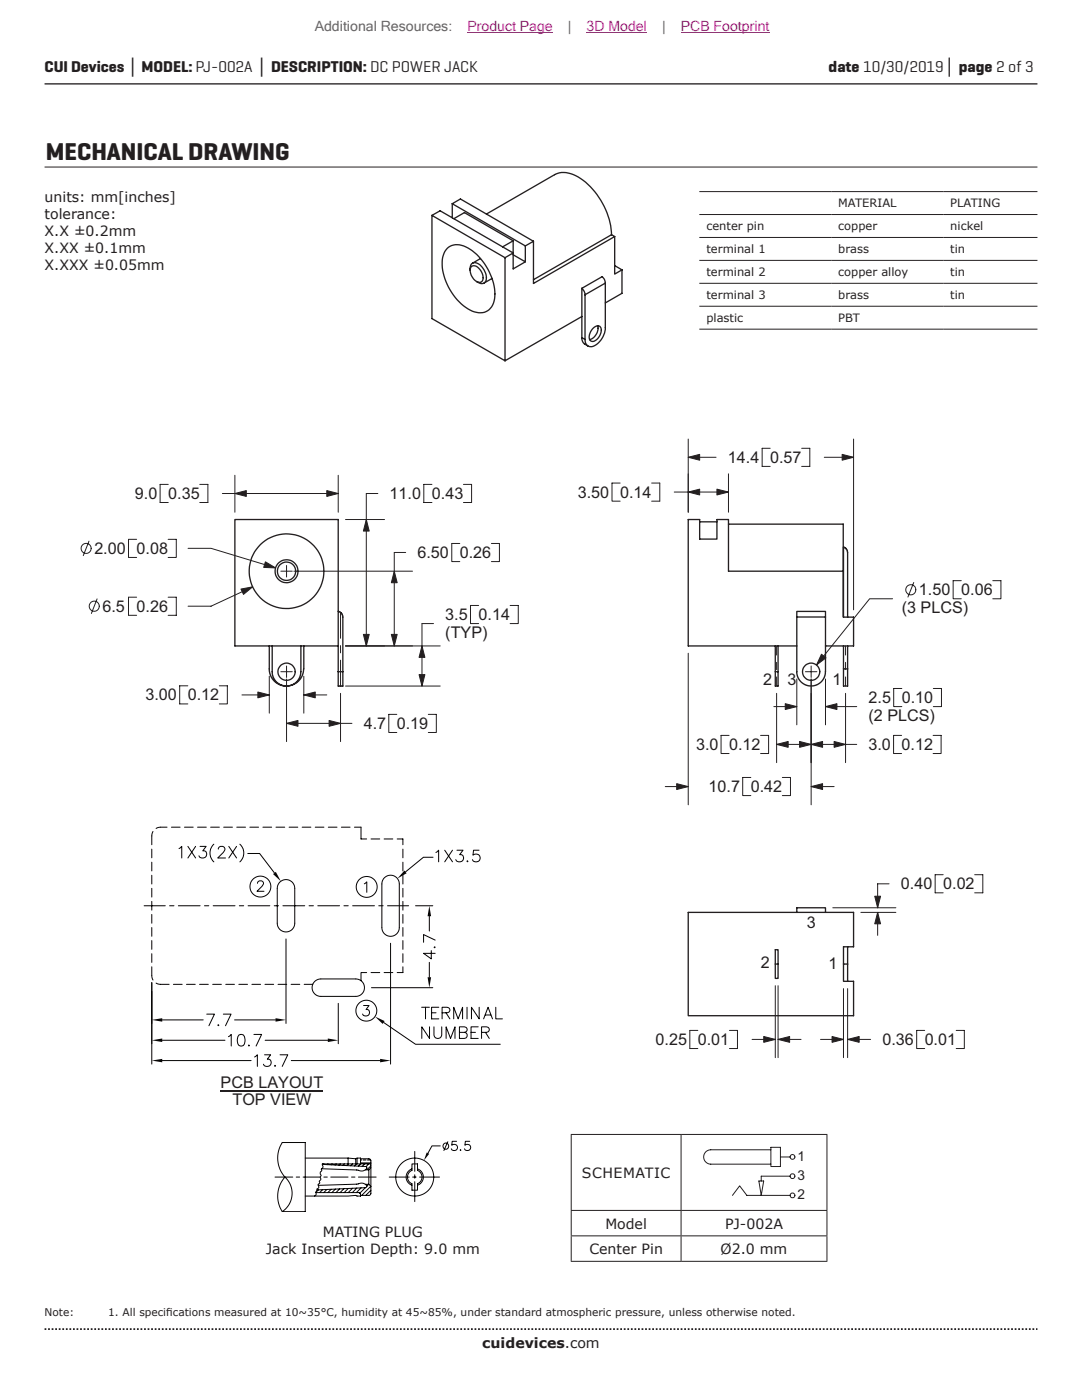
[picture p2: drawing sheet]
<svg xmlns="http://www.w3.org/2000/svg" width="216mm" height="279mm" viewBox="0 0 216 279" stroke-linecap="round" stroke-linejoin="round" font-family="sans-serif">
<path d="M8.9 16.7h198.1" fill="none" stroke="#231f20" stroke-width=".26"/>
<path d="M8.9 265.3h198.1" fill="none" stroke="#231f20" stroke-width=".35" stroke-dasharray=".4 .4 .4 .4 .4 .4" stroke-dashoffset=".7" stroke-linecap="butt"/>
<g fill="none" stroke="#231f20" stroke-width=".27">
<path d="M86.2 43l14.6 8.4M86.2 43v20.6l14.6 8.4M86.2 43l1.6-.9 14.6 8.4M89.2 49.6a3.6 3.6 0 0 1 4.6 .2 11.3 11.3 0 0 1 4.9 9.9 2.98 2.98 0 0 1-4.5 2.4 11.1 11.1 0 0 1-5.9-10.7l.5-1.2zM90.2 40.7l1.7-1 14.5 8.5M90.2 40.7l14.6 8.4M90.2 40.7v2.8M90.6 43.6l2.1-1.2 9.7 5.7v2.4M93.8 54a1.06 1.06 0 0 1 .2-1.3 1.06 1.06 0 0 1 1.2-.2 3.2 3.2 0 0 1 1.7 3.7 1.15 1.15 0 0 1-1.8 0M94 53.2a1.21 1.21 0 0 1 1.8 .6 1.81 1.81 0 0 1 .2 2.5 2.24 2.24 0 0 1-2.1-2.7zM95.9 51.6l-1.6 .9M97.1 42.7l13.6-7.8a4.9 4.9 0 0 1 5.2 .7 14.9 14.9 0 0 1 6.1 11.2"/>
<path d="M98.2 55.6l-1.6 .9M100.8 51.4v20.6M102.4 50.5l-1.6 .9M102.4 50.8l2.4 1.5M102.4 48.1l-2.1 1.2M104.8 49.1v3.2l-2.4 1.4v-3.2M106.4 48.2l-1.6 .9M116.1 57.5l.5 .6 .1 .7M116.1 57.5v9.9M116.7 58.8v9M120.8 56.5l-.2-.7-.4-.6-4.1 2.3M120.8 56.5v8.9a3.9 3.9 0 0 1-3 3.8 1.24 1.24 0 0 1-1.1-1.4"/>
<path d="M120.8 56.5l-4.1 2.3M122 46.8l-15.6 9M122 46.8l.7 .4M122.7 47.2v7.5l1.4-.8M122.7 47.2l-16.3 9.4v-8.4M122.7 53l1.4 .9M124.1 53.9v4.6l-3.3 2M116.1 67.4l.3 1 .9 .7M116.1 63.2l-15.3 8.8M116.1 67.4l.6 .4M118.4 65.5a.88 .88 0 0 1 1.5 0 2.32 2.32 0 0 1-1.7 2.6 1.21 1.21 0 0 1-.4-1.9zM119.2 65a2.38 2.38 0 0 1-1.5 2.8"/>
<path d="M46.9 103.7h20.6v25.2h-20.6zM139.6 104.1h3.5M145.4 104.6h22.9v9.4M168.3 114h-22.9v-10.3h-2.3v3.9h-3.5v-3.9h-2.3v25.2h21.7M168.3 114v9.2h2v5.7h-5.6M168.3 109.2l.6 .4 .2 .7v12.9M168.3 109.2v14M53.7 128.9v5l.3 1 .6 .9 .7 .6 1 .4 .9 .1M54.3 128.9v5.5l.1 .6 .5 .8 .7 .6 .7 .4 .9 .1M60 128.9v5.2l-.1 .9-.3 .6-.7 .7-.8 .5-.9 .1M60.6 128.9v4.6l-.2 1.2-.6 .9-.7 .7-.7 .4-1.2 .2M67.5 122l.6 .4 .3 .7v13.8h-.9v-8"/>
<path d="M67.5 134.1h.9M154.7 134.1h.6v2.8h-.6zM154.7 128.9v5.2M155.3 128.9v5.2M159 123.1v11.5l.3 .8 .7 .8 .9 .6 1 .1 .9-.1 .9-.6 .7-.8 .3-.8v-11.5M159 123.1v-1.1h5.7v1.1M159 123.1h5.7M168.3 128.9v8h.8v-8M168.3 133.5h.8M154.7 192.4h.6v2.9h-.6zM154.7 192.4v-2.9h.6v2.9M159 182.1v-.9h5.7v.9"/>
<path d="M168.3 192.4v3.4h.8M168.3 192.4v-3.4h2v-6.9h-33v20.6h33v-6.9h-1.2M168.3 192.4h.8M169.1 189v6.8"/>
<circle cx="57.2" cy="114" r="2.29"/>
<circle cx="57.2" cy="114" r="7.5"/>
<circle cx="57.2" cy="114" r="1.84"/>
<circle cx="57.2" cy="134.1" r="1.72"/>
<circle cx="161.9" cy="134.1" r="1.73"/>
</g>
<g fill="none" stroke="#231f20" stroke-width=".2">
<path d="M155 128.9v1.8M155 132.2v1.4M155 135.1v1.8M155 138.4v13.8M161.9 135.5v16.7M168.7 128.9v1.8M168.7 132.2v1.4M168.7 135.1v1.8M168.7 138.4v13.8M145.5 146.8h-1.6v3.6h1.6M151.8 146.8h1.6v3.6h-1.6M155 148.6h16"/>
<path d="M179.9 146.8h-1.6v3.6h1.6M186.2 146.8h1.6v3.6h-1.6"/>
</g>
<path d="M159.5 148l2.4 .6-2.4 .5z" fill="#231f20"/>
<path d="M159.5 148l2.4 .6-2.4 .5z" fill="none" stroke="#231f20" stroke-width=".2"/>
<path d="M155 148.6l2.3-.6v1.1z" fill="#231f20"/>
<path d="M155 148.6l2.3-.6v1.1z" fill="none" stroke="#231f20" stroke-width=".2"/>
<path d="M161.9 148.6l2.2-.6v1.1z" fill="#231f20"/>
<path d="M161.9 148.6l2.2-.6v1.1z" fill="none" stroke="#231f20" stroke-width=".2"/>
<path d="M166.4 148l2.3 .6-2.3 .5z" fill="#231f20"/>
<path d="M57.2 135.5v12.5M67.5 136.9h.9M67.9 138.4v9.6M67.9 122.2v5.2M67.9 128.8v1.5M67.9 131.8v5.1M57.2 144.4h13M79.2 142.6h-1.6v3.6h1.6M85.5 142.6h1.6v3.6h-1.6M166.4 148l2.3 .6-2.3 .5z" fill="none" stroke="#231f20" stroke-width=".2"/>
<path d="M57.2 144.4l2.3-.6v1.1z" fill="#231f20"/>
<path d="M57.2 144.4l2.3-.6v1.1z" fill="none" stroke="#231f20" stroke-width=".2"/>
<path d="M65.7 143.8l2.2 .6-2.2 .5z" fill="#231f20"/>
<g fill="none" stroke="#231f20" stroke-width=".2">
<path d="M65.7 143.8l2.2 .6-2.2 .5zM177.4 176.4h-2.3v4.8M188.2 174.6h-1.6v3.6h1.6M194.5 174.6h1.6v3.6h-1.6M154.7 196.7v14.4M155.3 196.7v14.4M166.2 181.2h12.6M168.3 197.3v13.8M169.1 197.3v13.8M171.8 182.1h7M175.1 182.1v4.6M139.2 205.6h-1.6v3.7h1.6"/>
<path d="M145.6 205.6h1.6v3.7h-1.6M150.1 207.4h4.6M155.3 207.4h4.5M163.7 207.4h4.6M169.1 207.4h4.6M184.5 205.6h-1.6v3.7h1.6M190.8 205.6h1.6v3.7h-1.6"/>
</g>
<path d="M44 217.7h20.5" fill="none" stroke="#231f20" stroke-width=".24"/>
<path d="M175.1 182.1l.6 2.3h-1.2z" fill="#231f20"/>
<path d="M175.1 182.1l.6 2.3h-1.2z" fill="none" stroke="#231f20" stroke-width=".2"/>
<path d="M174.5 178.9h1.2l-.6 2.3z" fill="#231f20"/>
<path d="M174.5 178.9h1.2l-.6 2.3z" fill="none" stroke="#231f20" stroke-width=".2"/>
<path d="M152.4 206.9l2.3 .5-2.3 .6z" fill="#231f20"/>
<path d="M152.4 206.9l2.3 .5-2.3 .6z" fill="none" stroke="#231f20" stroke-width=".2"/>
<path d="M155.3 207.4l2.3-.5v1.1z" fill="#231f20"/>
<path d="M155.3 207.4l2.3-.5v1.1z" fill="none" stroke="#231f20" stroke-width=".2"/>
<path d="M169.1 207.4l2.3-.5v1.1z" fill="#231f20"/>
<path d="M169.1 207.4l2.3-.5v1.1z" fill="none" stroke="#231f20" stroke-width=".2"/>
<path d="M166 206.9l2.3 .5-2.3 .6z" fill="#231f20"/>
<g fill="none" stroke="#231f20" stroke-width=".2">
<path d="M123.7 96.4h-1.6v3.6h1.6M130 96.4h1.7v3.6h-1.7M134.5 98.2h10.9M137.3 91.3h5.6M137.3 87.6v14.6M145.4 94.6v7.6M153.7 89.5h-1.6v3.6h1.6M160 89.5h1.6v3.6h-1.6M164.5 91.3h5.8M170.3 87.6v34.1M178.1 119.5h-4.6l-10.6 13.2M182.3 116.2l-1.1 3"/>
<path d="M191.8 115.9h-1.6v3.6h1.6M198.1 115.9h1.6v3.6h-1.6M137.3 130.4v30.2M159 135.5v9.2M161.9 132.9v2.3M161.9 138.4v22.2M163 134.1h-2.3M164.7 135.5v9.2M180 137.4h-1.7v3.6h1.7M186.2 137.4h1.7v3.6h-1.7M132.7 157h4.6M149.8 155.2h-1.6v3.6h1.6"/>
<path d="M154.4 141h4.6M156.1 155.2h1.6v3.6h-1.6M161.9 157h4.5M164.7 141h6.3M166 206.9l2.3 .5-2.3 .6z"/>
<circle cx="181.7" cy="117.7" r="1.01"/>
</g>
<path d="M137.3 98.2l2.3-.6v1.2z" fill="#231f20"/>
<path d="M137.3 98.2l2.3-.6v1.2z" fill="none" stroke="#231f20" stroke-width=".2"/>
<path d="M168 90.7l2.3 .6-2.3 .5z" fill="#231f20"/>
<path d="M168 90.7l2.3 .6-2.3 .5z" fill="none" stroke="#231f20" stroke-width=".2"/>
<path d="M143.1 97.6l2.3 .6-2.3 .6z" fill="#231f20"/>
<path d="M143.1 97.6l2.3 .6-2.3 .6z" fill="none" stroke="#231f20" stroke-width=".2"/>
<path d="M163.9 130.6l.9 .7-1.9 1.4z" fill="#231f20"/>
<path d="M163.9 130.6l.9 .7-1.9 1.4z" fill="none" stroke="#231f20" stroke-width=".2"/>
<path d="M135 156.4l2.3 .6-2.3 .6z" fill="#231f20"/>
<path d="M135 156.4l2.3 .6-2.3 .6z" fill="none" stroke="#231f20" stroke-width=".2"/>
<path d="M137.3 91.3l2.3-.6v1.1z" fill="#231f20"/>
<path d="M137.3 91.3l2.3-.6v1.1z" fill="none" stroke="#231f20" stroke-width=".2"/>
<path d="M161.9 157l2.2-.6v1.2z" fill="#231f20"/>
<path d="M161.9 157l2.2-.6v1.2z" fill="none" stroke="#231f20" stroke-width=".2"/>
<path d="M156.7 140.4l2.3 .6-2.3 .6z" fill="#231f20"/>
<path d="M156.7 140.4l2.3 .6-2.3 .6z" fill="none" stroke="#231f20" stroke-width=".2"/>
<path d="M164.7 141l2.3-.6v1.2z" fill="#231f20"/>
<g fill="none" stroke="#231f20" stroke-width=".2">
<path d="M33.6 96.7h-1.7v3.6h1.7M39.9 96.7h1.6v3.6h-1.6M44.4 98.5h23.1M46.9 94.9v7.3M67.5 94.9v7.3M75.4 98.5h-2.3v30.4M86.2 96.7h-1.6v3.6h1.6M92.5 96.7h1.6v3.6h-1.6M17.8 108l-1.2 2.9M19.4 119.5l-1.2 2.9M27.3 107.6h-1.7v3.7h1.7M27.3 119.2h-1.7v3.6h1.7"/>
<path d="M33.5 107.6h1.7v3.7h-1.7M33.5 119.2h1.7v3.6h-1.7M37.5 109.4h4.6l12.9 3.9M50.4 117.1l-8.3 3.9h-4.6M56 114h2.3M57.2 112.9v2.3M58.6 114h23.7M68.9 103.7h7.8M81 110.3h-2.3v18.6M91.7 108.5h-1.6v3.6h1.6M98.1 108.5h1.6v3.6h-1.6M37.5 136.9h-1.6v3.6h1.6"/>
<path d="M43.8 136.9h1.6v3.6h-1.6M48.3 138.7h5.4M53.7 135v7.3M56 134.1h2.3M57.2 132.9v2.3M60.6 138.7h4.6M60.6 135v7.3M68.9 128.9h18.9M68.9 136.9h18.9M86.5 124.4h-2.3v12.5M95.5 120.8h-1.6v3.6h1.6M101.8 120.8h1.6v3.6h-1.6"/>
<path d="M164.7 141l2.3-.6v1.2z"/>
<circle cx="17.2" cy="109.4" r="1.01"/>
<circle cx="18.8" cy="121" r="1.01"/>
</g>
<path d="M78.1 126.6h1.2l-.6 2.3z" fill="#231f20"/>
<path d="M78.1 126.6h1.2l-.6 2.3z" fill="none" stroke="#231f20" stroke-width=".2"/>
<path d="M72.5 126.6h1.2l-.6 2.3z" fill="#231f20"/>
<path d="M72.5 126.6h1.2l-.6 2.3z" fill="none" stroke="#231f20" stroke-width=".2"/>
<path d="M78.7 114l.6 2.3h-1.2z" fill="#231f20"/>
<path d="M78.7 114l.6 2.3h-1.2z" fill="none" stroke="#231f20" stroke-width=".2"/>
<path d="M83.6 134.6h1.2l-.6 2.3z" fill="#231f20"/>
<path d="M83.6 134.6h1.2l-.6 2.3z" fill="none" stroke="#231f20" stroke-width=".2"/>
<path d="M51.5 138.1l2.2 .6-2.2 .6z" fill="#231f20"/>
<path d="M51.5 138.1l2.2 .6-2.2 .6z" fill="none" stroke="#231f20" stroke-width=".2"/>
<path d="M46.9 98.5l2.2-.6v1.2z" fill="#231f20"/>
<path d="M46.9 98.5l2.2-.6v1.2z" fill="none" stroke="#231f20" stroke-width=".2"/>
<path d="M84.2 128.9l.6 2.3h-1.2z" fill="#231f20"/>
<path d="M84.2 128.9l.6 2.3h-1.2z" fill="none" stroke="#231f20" stroke-width=".2"/>
<path d="M65.2 97.9l2.3 .6-2.3 .6z" fill="#231f20"/>
<path d="M65.2 97.9l2.3 .6-2.3 .6z" fill="none" stroke="#231f20" stroke-width=".2"/>
<path d="M73.1 103.7l.6 2.3h-1.2z" fill="#231f20"/>
<path d="M73.1 103.7l.6 2.3h-1.2z" fill="none" stroke="#231f20" stroke-width=".2"/>
<path d="M48.1 117.6l2.3-.5-1.8 1.5z" fill="#231f20"/>
<path d="M48.1 117.6l2.3-.5-1.8 1.5z" fill="none" stroke="#231f20" stroke-width=".2"/>
<path d="M60.6 138.7l2.3-.6v1.2z" fill="#231f20"/>
<path d="M60.6 138.7l2.3-.6v1.2z" fill="none" stroke="#231f20" stroke-width=".2"/>
<path d="M53 112.1l2 1.2-2.4-.1z" fill="#231f20"/>
<path d="M53 112.1l2 1.2-2.4-.1z" fill="none" stroke="#231f20" stroke-width=".2"/>
<path d="M30.3 196.1v8.1M57.1 187.4v16.8M32.4 203.5h8.1M46.8 203.5h8.2" fill="none" stroke="#050504" stroke-width=".2"/>
<g fill="#050504">
<path d="M55 203.2l2.1 .3-2.1 .4z"/>
<path d="M30.3 203.5l2.1-.3v.7z"/>
</g>
<path d="M30.3 196.1v16.3M77.9 188.2v24.2M32.4 211.7h17.7M41.3 202.4h1.5l-1.1 2.3M43.6 204.5l-.1 .1 .1 .1 .1-.1M44.6 202.4h1.5l-1.1 2.3M58.1 211.7h17.7" fill="none" stroke="#050504" stroke-width=".2"/>
<g fill="#050504">
<path d="M30.3 211.7l2.1-.4v.7z"/>
<path d="M75.8 211.3l2.1 .4-2.1 .3z"/>
</g>
<g fill="none" stroke="#050504" stroke-width=".2">
<path d="M30.3 166.8v1.8M30.3 169.5v1.7M30.3 172.1v1.7M30.3 174.7v1.7M30.3 177.3v1.7M30.3 179.9v1.7M32 165.1h1.3M34.2 165.1h1.7M35.7 169.4l.6-.5v2.3M36.8 165.1h1.7M37.5 168.9l1.5 2.3M39 168.9l-1.5 2.3"/>
<path d="M39.4 165.1h1.8M39.9 168.9h1.2l-.6 .9a.74 .74 0 0 1 .8 .9 .74 .74 0 0 1-1.1 .5l-.3-.1-.2-.3M42 165.1h1.8M42.7 168.5a2.4 2.4 0 0 0 0 3.5M43.6 169.5l.1-.4a.74 .74 0 0 1 1-.1 .53 .53 0 0 1 .1 .8l-1.4 1.4h1.6M44.6 165.1h1.8M45.7 168.9l1.5 2.3M47.2 168.9l-1.5 2.3M47.2 165.1h1.8M47.9 168.5a2.37 2.37 0 0 1 0 3.5M49.9 165.1h1.7M52.5 165.1h1.7"/>
<path d="M55.1 165.1h1.7M55.3 177.3v6.9M57.7 165.1h1.7M58.8 177.3v6.9M60.3 165.1h1.7M62.9 165.1h1.7M65.5 165.1h1.7M68.1 165.1h1.8M70.7 165.1h1.3M28.8 180.8h4.2M30.3 182.5v1.7M30.3 185.1v1.8"/>
<path d="M30.3 187.7v1.8M30.3 190.3v1.8M30.3 192.9v1.8M33.8 180.8h.9M35.6 180.8h4.3M40.8 180.8h.9M42.5 180.8h4.4M47.8 180.8h.8M49.5 180.8h4.3M54.7 180.8h.9M56.4 180.8h4.4M61.7 180.8h.8"/>
<path d="M63.4 180.8h4.4M64 195.4h7M64 198.9h7M68.6 180.8h.9M70.4 180.8h4.3M75.6 180.8h.9M77.3 180.8h4.2M50.8 210.9l.6-.4v2.3M52.8 210.5h1.2l-.7 .9a.74 .74 0 0 1 .8 .9 .74 .74 0 0 1-1 .5l-.3-.1-.2-.3M54.9 212.6l-.1 .1 .1 .1 .1-.1M55.9 210.5h1.5l-1.1 2.3"/>
</g>
<path d="M54.5 174.4l.5-.4 1 1.9z" fill="#050504"/>
<g fill="none" stroke="#050504" stroke-width=".2">
<path d="M49.4 170.3h2.4l3 3.9M51.4 176.3l.1-.3 .3-.2 .6 .1a.46 .46 0 0 1 .1 .7l-1.2 1.3h1.4M30.3 197.8v10.5M32.4 207.6h12.5M52.9 207.6h12.5M67.5 200.2v8.1"/>
<circle cx="52" cy="176.9" r="2.09"/>
</g>
<g fill="#050504">
<path d="M30.3 207.6l2.1-.3v.7z"/>
<path d="M65.4 207.3l2.1 .3-2.1 .4z"/>
</g>
<path d="M76.2 176.4v8.7M79.7 176.4v8.7M74.1 197.1h12.3M82.9 180.8h3.5M85.7 182.9v2.9M85.7 192.1v2.9M45.6 206.9l.5-.5v2.4M47.7 206.6a.75 .75 0 0 1 1.1 .3 1.92 1.92 0 0 1-.2 1.8 .75 .75 0 0 1-1.1-.4 1.94 1.94 0 0 1 .2-1.7zM49.7 208.5l-.1 .2 .1 .1 .1-.1M50.7 206.4h1.5l-1.1 2.4" fill="none" stroke="#050504" stroke-width=".2"/>
<g fill="#050504">
<path d="M85.7 180.8l.3 2.1h-.7z"/>
<path d="M85.3 195h.7l-.3 2.1z"/>
</g>
<path d="M87 170.1l.5-.4v2.3M88.7 169.7l1.6 2.3M90.3 169.7l-1.6 2.3M91.2 169.7h1.2l-.7 .9a.74 .74 0 0 1 .8 .8 .74 .74 0 0 1-1 .6l-.3-.1-.3-.3M93.3 171.8l-.1 .1 .1 .1 .1-.1M95.6 169.7h-1.1l-.1 1a.82 .82 0 0 1 1.2 0 .82 .82 0 0 1-.1 1.2 .82 .82 0 0 1-1.2-.3M86.1 189.7v1.7l-1.6-1.1h2.3M86.7 188.9l.1 .1-.1 .2-.1-.2M86.8 187.6l-2.3-1.1v1.6" fill="none" stroke="#050504" stroke-width=".2"/>
<path d="M80.7 173.7l.4 .6-1.8 1z" fill="#050504"/>
<g fill="none" stroke="#050504" stroke-width=".2">
<path d="M72.7 176.4l.5-.4v2.1M86.4 171.1h-1.9l-3.6 2.9M84.1 201h1.6M84.9 201v2.3M85.7 204.9v2.3l-1.5-2.3v2.3M86.1 202.1h.9M86.6 204.9v1.7a.78 .78 0 0 0 .8 .7 .78 .78 0 0 0 .7-.7v-1.7M87.6 201h-1.5v2.3h1.5M88.2 202.1h1a.58 .58 0 0 0 .6-.6l-.3-.4-.3-.1h-1v2.3M89 202.1l.8 1.2M89 207.2v-2.3l.9 2.3 .9-2.3v2.3M90.5 203.3v-2.3l.9 2.3 .9-2.3v2.3"/>
<path d="M91.7 206l1.3-.1a.53 .53 0 0 0 0-.9l-1.3-.1v2.3h1a.61 .61 0 0 0 .5-.6 .61 .61 0 0 0-.5-.6M93.2 201v2.3M94 206h.9M95.4 204.9h-1.4v2.3h1.4M95.6 201v2.3l-1.5-2.3v2.3M96.1 206l1.3-.1a.53 .53 0 0 0 0-.9l-1.3-.1v2.3M96.5 203.3l.9-2.3 .9 2.3M96.8 202.6h1.1M96.9 206l.7 1.2M98.9 201v2.3h1.3"/>
<circle cx="73.2" cy="177" r="2.09"/>
</g>
<path d="M74.8 202.9l1.9 .9-.3 .5z" fill="#050504"/>
<g fill="none" stroke="#050504" stroke-width=".2">
<path d="M30.5 165.9l-.2 .9M32 165.1l-.9 .2M55.3 177.3a1.75 1.75 0 0 1 1.8-1.8 1.75 1.75 0 0 1 1.7 1.8M72 165.1v2.3h1.2M74 167.4h1.8M76.2 176.4a1.74 1.74 0 0 1 1.7-1.7 1.74 1.74 0 0 1 1.8 1.7M76.6 167.4h1.8M79.3 167.4h1.1v1.2M80.4 169.5v1.7M80.4 172.1v1.7M80.4 174.7v1.7M80.4 177.3v1.7"/>
<path d="M80.4 179.9v1.7M30.3 194.7l.2 .9M31.1 196.2l.7 .2h1.9M34.6 196.4h1.8M37.2 196.4h1.8M39.8 196.4h1.8M42.4 196.4h1.8M45 196.4h1.8M47.7 196.4h1.7M50.3 196.4h1.7M52.9 196.4h1.7M55.3 184.2a1.75 1.75 0 0 0 1.8 1.8 1.75 1.75 0 0 0 1.7-1.8"/>
<path d="M55.5 196.4h1.7M58.1 196.4h1.7M60.7 196.4h1.7M64 195.4a1.74 1.74 0 0 0-1.7 1.7 1.74 1.74 0 0 0 1.7 1.8M71 195.4a1.74 1.74 0 0 1 1.7 1.7 1.74 1.74 0 0 1-1.7 1.8M73.2 194.1h-1.2v1.6M74 194.1h1.8M76.2 185.1a1.74 1.74 0 0 0 1.7 1.8 1.74 1.74 0 0 0 1.8-1.8M76.6 194.1h1.8M80.4 182.5v1.7M80.4 185.1v1.8M80.4 187.7v1.8"/>
<path d="M80.4 190.3v1.8M80.4 192.9v1.2h-1.1M72.5 200.7h1.1l-.6 .8a.7 .7 0 0 1 .7 .9 .7 .7 0 0 1-1.2 .3l-.1-.3M76.5 204.1l6.4 4.3h16.9"/>
<circle cx="73.1" cy="201.7" r="2.09"/>
</g>
<g fill="none" stroke="#231f20" stroke-width=".2">
<path d="M8.9 33.3h198.1M139.5 38.2h67.5M139.5 42.8h67.5M139.5 47.4h67.5M139.5 52h67.5M139.5 56.5h67.5M139.5 61.1h67.5M139.5 65.7h67.5M113.9 226.4h51.2M114 226.5v15M135.9 226.5v15M146.2 238.6l1.4-1.9 1.4 1.9h8.7"/>
<path d="M151.4 235.7h1l-.5 2.9zM153.8 229h1.9v3.8h-1.9zM153.8 229.5h-12a1.43 1.43 0 0 0-1.4 1.4 1.43 1.43 0 0 0 1.4 1.4h12M155.7 230.9h2M157.7 234.7h-5.8v1M165 226.5v15M113.9 241.6h51.2M113.9 246.6h51.2M113.9 251.7h51.2M114 241.7v4.9M114 246.7v4.9M135.9 241.7v4.9"/>
<path d="M135.9 246.7v4.9M165 241.7v4.9M165 246.7v4.9"/>
<circle cx="158.1" cy="238.6" r=".49"/>
<circle cx="158.1" cy="234.7" r=".48"/>
<circle cx="158.1" cy="230.9" r=".48"/>
</g>
<g fill="none" stroke="#040503" stroke-width=".2">
<path d="M54.9 234.9h3.5M56.9 234.9a5.7 5.7 0 0 1-.6-6.9h4.6v13.8h-4.6a5.7 5.7 0 0 1 .6-6.9 4.4 4.4 0 0 1-.6 6.9M59.1 234.9h.7M60.5 234.9h3.4M64.6 234.9h.7M66 234.9h3.4M70.1 234.9h.7M71.5 234.9h3.6M77.7 234.9h4M82.3 234.9h.7M82.8 229.8v4M82.8 234.5v.6"/>
<path d="M82.8 235.8v4M83.7 234.9h4M87.8 228.7h-1.6l-.8 1.4"/>
<circle cx="82.8" cy="234.9" r="3.8"/>
</g>
<path d="M85.1 230l.5 .3-1 1.3z" fill="#040503"/>
<g fill="none" stroke="#040503" stroke-width=".2">
<path d="M60.9 238.7h8.6l1.5-.1 .9 .1M60.9 231.1h8.6M63.5 236.6l7.8-.3a1.27 1.27 0 0 1 1.9 .4M63.5 237.5l-.5 .5M64.3 232.4l8.7 .4a.47 .47 0 0 1 .1 .5 .47 .47 0 0 1-.4 .3l-.6 .1-.8-.2-7.1-.3M64.4 237.4l-.6 .6M64.6 232.3l-.1 .1M65.2 237.4l-.6 .6M65.4 232.3l-.1 .1M66.1 237.3l-.7 .7M66.3 232.3l-.2 .2M66.9 237.3l-.7 .7"/>
<path d="M67.1 232.3l-.2 .2M67.8 237.3l-.8 .7M67.9 232.3l-.3 .2M68.6 237.2l-.7 .8M68.7 232.3l-.3 .3M69.5 231.1l1.5 .2 .9-.2v1.2l-.4 .4M69.5 231.1v1.2M69.5 237.2l-.8 .8M69.5 232.3l-.3 .3M70.3 232.3l-.3 .4M70.3 237.1l-.8 .9M71 231.3v1"/>
<path d="M71.1 232.3l-.4 .4M71.2 237.1l-.9 .9M71.2 231.1v1.2M71.9 231.3h1.7l.4 .2v6.7l-.2 .3-1.9 .1v.1v-.4l-.2-.3h-8.7M71.9 232.1h2.1M71.9 231.5h.3M72.1 237.1l-1 .9M72.5 231.5h.5M72.8 232.3l-.5 .5M72.9 233.5h.7M72.9 237l-1.1 1.1M73.2 236.7l-.3 .3-9.6 .5"/>
<path d="M73.2 236.7l.4-.3 .4 .4M73.3 231.5h.6M73.6 232.3l-.5 .5M73.6 233.5v2.9h-.7M74 236.7l-1.8 1.9M74 232.3h-9.7v.1a.7 .7 0 0 1-.2 1l.1 .2a.7 .7 0 0 0-.1 1l-.2 .4a.54 .54 0 0 1-.2 .8l.1 .3-.3 .4a.48 .48 0 0 1 .1 .5 .48 .48 0 0 1-.4 .3l.1 .3-.3 .3 .1 .5-.3 .3M74 233l-.4 .5M74 232.7l-.8 .8M74 237.5l-1 1.1M82.2 232.3h1.1v1.3a1.44 1.44 0 0 1 .9 1.3 1.44 1.44 0 0 1-.9 1.3v1.3h-1.1v-1.3a1.45 1.45 0 0 1-.9-1.3 1.45 1.45 0 0 1 .9-1.3zM82.2 233.3a1.73 1.73 0 0 0-1.2 1.6 1.73 1.73 0 0 0 1.2 1.6M82.7 234.9h.1"/>
<path d="M82.8 234.8v.2M83.3 233.3a1.72 1.72 0 0 1 1.2 1.6 1.72 1.72 0 0 1-1.2 1.6M89.4 227.9l-.8 1.7M91.1 227.8h-.9l-.1 .8a.65 .65 0 0 1 1-.1 .65 .65 0 0 1-.1 1 .65 .65 0 0 1-.9-.2M91.9 229.4v.2l.1-.1M93.7 227.8h-.8l-.1 .8a.65 .65 0 0 1 1-.1 .65 .65 0 0 1-.2 1 .65 .65 0 0 1-.9-.2"/>
<circle cx="89" cy="228.7" r=".61"/>
</g>
<path d="M93.3 6.5h17M117.1 6.5h12M135.8 6.5h17.8" fill="none" stroke="#bd238f" stroke-width=".2"/>
<text font-size="4.9" fill="#231f20" x="9.1" y="31.9">MECHANICAL DRAWING</text>
<g font-size="3.2" fill="#231f20">
<text x="8.9" y="14.3">CUI Devices │ MODEL: PJ-002A │ DESCRIPTION: DC POWER JACK</text>
<text x="165.3" y="14.3">date 10/30/2019│ page 2 of 3</text>
<text x="145.2" y="92.4">14.4</text>
<text x="153.7" y="92.4">0.57</text>
<text x="26.9" y="99.6">9.0</text>
<text x="33.6" y="99.6">0.35</text>
<text x="77.7" y="99.6">11.0</text>
<text x="86.2" y="99.6">0.43</text>
<text x="115.3" y="99.3">3.50</text>
<text x="123.7" y="99.3">0.14</text>
<text x="18.8" y="110.5">2.00 0.08</text>
<text x="83.3" y="111.3">6.50</text>
<text x="91.7" y="111.3">0.26</text>
<text x="183.4" y="118.8">1.50</text>
<text x="191.8" y="118.8">0.06</text>
<text x="20.4" y="122.1">6.5</text>
<text x="27.3" y="122.1">0.26</text>
<text x="88.9" y="123.7">3.5 0.14</text>
<text x="179.9" y="122.4">(3 PLCS)</text>
<text x="88.9" y="127.3">(TYP)</text>
<text x="152.3" y="136.8">2</text>
<text x="157.1" y="136.7">3</text>
<text x="166.1" y="136.7">1</text>
<text x="29" y="139.8">3.00</text>
<text x="37.5" y="139.8">0.12</text>
<text x="173.3" y="140.3">2.5 0.10</text>
<text x="173.3" y="143.9">(2 PLCS)</text>
<text x="72.6" y="145.5">4.7 0.19</text>
<text x="138.9" y="149.7">3.0 0.12</text>
<text x="173.3" y="149.7">3.0</text>
<text x="179.9" y="149.7">0.12</text>
<text x="141.4" y="158">10.7</text>
<text x="149.8" y="158">0.42</text>
<text x="179.8" y="177.5">0.40</text>
<text x="188.2" y="177.5">0.02</text>
<text x="161" y="185.3">3</text>
<text x="151.8" y="193.3">2</text>
<text x="165.3" y="193.3">1</text>
<text x="130.8" y="208.5">0.25</text>
<text x="139.2" y="208.5">0.01</text>
<text x="176.1" y="208.5">0.36</text>
<text x="184.5" y="208.5">0.01</text>
<text x="44" y="217.2">PCB LAYOUT</text>
<text x="46.4" y="220.4">TOP VIEW</text>
</g>
<g font-size="2.8" fill="#63676b">
<text x="62.8" y="6.1">Additional Resources:</text>
<text x="113.3" y="6.1">|</text>
<text x="132.1" y="6.1">|</text>
</g>
<g font-size="2.8" fill="#bd238f">
<text x="93.3" y="6.1">Product Page</text>
<text x="117.1" y="6.1">3D Model</text>
<text x="135.8" y="6.1">PCB Footprint</text>
</g>
<g font-size="2.8" fill="#231f20">
<text x="8.9" y="40.3">units: mm[inches]</text>
<text x="8.9" y="43.7">tolerance:</text>
<text x="8.9" y="47.1">X.X ±0.2mm</text>
<text x="8.9" y="50.5">X.XX ±0.1mm</text>
<text x="8.9" y="53.9">X.XXX ±0.05mm</text>
<text x="116.1" y="235.1">SCHEMATIC</text>
<text x="120.8" y="245.2">Model</text>
<text x="144.7" y="245.2">PJ-002A</text>
<text x="53" y="250.3">Jack Insertion Depth: 9.0 mm</text>
<text x="64.5" y="246.9">MATING PLUG</text>
<text x="117.6" y="250.3">Center Pin</text>
<text x="143.8" y="250.3">Ø2.0 mm</text>
<text x="96.2" y="269">cuidevices.com</text>
</g>
<g font-size="2.7" fill="#231f20">
<text x="159.1" y="231.7">1</text>
<text x="159.1" y="235.5">3</text>
<text x="159.1" y="239.3">2</text>
</g>
<g font-size="2.3" fill="#231f20">
<text x="167.3" y="41.4">MATERIAL</text>
<text x="189.6" y="41.4">PLATING</text>
<text x="141" y="46">center pin</text>
<text x="167.3" y="46">copper</text>
<text x="189.6" y="46">nickel</text>
<text x="141" y="50.6">terminal 1</text>
<text x="167.3" y="50.6">brass</text>
<text x="189.6" y="50.6">tin</text>
<text x="141" y="55.1">terminal 2</text>
<text x="141" y="59.7">terminal 3</text>
<text x="167.3" y="55.1">copper alloy</text>
<text x="167.3" y="59.7">brass</text>
<text x="189.6" y="55.1">tin</text>
<text x="189.6" y="59.7">tin</text>
<text x="141" y="64.3">plastic</text>
<text x="167.3" y="64.3">PBT</text>
</g>
<g font-size="2.1" fill="#231f20">
<text x="8.9" y="262.7">Note:</text>
<text x="21.6" y="262.7">1. All specif</text>
<text x="33.2" y="262.7">ications measured at 10~35°C, humidity at 45~85%, under standard atmospheric pressure, unless otherwise noted.</text>
</g>
</svg>
